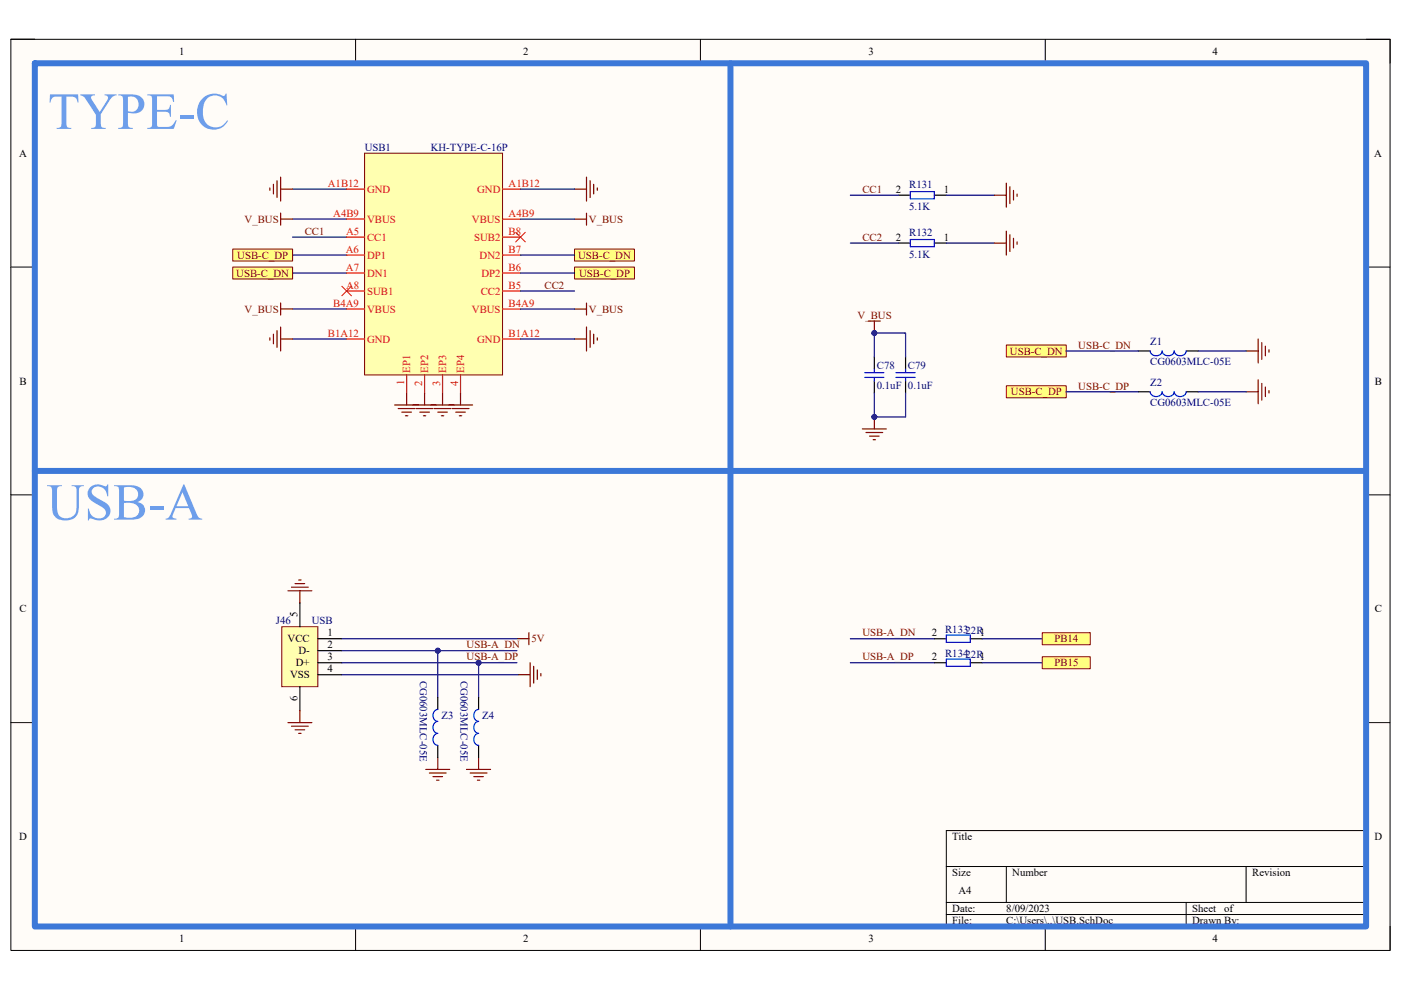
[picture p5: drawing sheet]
<svg xmlns="http://www.w3.org/2000/svg" width="297mm" height="210mm" viewBox="0 0 297 210" stroke-linecap="round" stroke-linejoin="round" font-family="sans-serif">
<path d="M2.3 8.3h292.4v193.3h-292.4z" fill="#fffcf8"/>
<path d="M2.3 8.3h292.4v193.3h-292.4z" fill="none" stroke="#000" stroke-width=".21"/>
<path d="M7.4 13.4h282.2v183.1h-282.2z" fill="#fffcf8"/>
<g fill="none" stroke="#000" stroke-width=".21">
<path d="M2.3 8.3h5.1M7.4 13.4h282.2v183.1h-282.2zM75.4 8.3v5.1M148.5 8.3v5.1M221.6 8.3v5.1M289.6 8.3h5.1v5.1M2.3 56.6h5.1M289.6 56.6h5.1M2.3 105h5.1M289.6 105h5.1M2.3 153.3h5.1M289.6 153.3h5.1"/>
<path d="M289.6 176.2h-89v20.3M75.4 196.5v5.1M148.5 196.5v5.1M200.6 183.8h89M200.6 191.4h89M200.6 194h89M213.4 183.8v7.6M221.6 196.5v5.1M251.5 191.4v5.1M264.2 183.8v7.6M294.7 196.5v5.1"/>
</g>
<path d="M62 40.1h11.5M62 46.5h11.5M62 50.3h11.5M62 54.1h11.5M62 57.9h11.5M62 65.5h11.5M62 71.9h11.5" fill="none" stroke="#000080" stroke-width=".25"/>
<g fill="none" stroke="#800000" stroke-width=".25">
<path d="M57.2 39.9v.5M58 39.1v2M58.7 38.3v3.6M59.5 37.6v5.1M124.4 37.6v5.1M125.1 38.3v3.6M125.9 39.1v2M126.6 39.9v.5M59.5 40.1h2.5M59.5 46.5h2.5M59.5 45.2v2.6M121.8 46.5h2.6"/>
<path d="M121.8 40.1h2.6M124.4 45.2v2.6M57.2 71.6v.6M58 70.9v2M58.7 70.1v3.6M59.5 71.9h2.5M59.5 69.4v5M59.5 65.5h2.5M59.5 64.3v2.5M121.8 65.6h2.6M121.8 71.9h2.6M124.4 64.3v2.5"/>
<path d="M124.4 69.4v5M125.1 70.1v3.6M125.9 70.9v2M126.6 71.6v.6"/>
</g>
<path d="M109.3 49.3l2.1 2M111.4 49.3l-2.1 2M72.5 60.7l2 2M74.5 60.7l-2 2" fill="none" stroke="#f00" stroke-width=".21"/>
<path d="M49.3 52.8h12.7v2.6h-12.7z" fill="#ffff80"/>
<path d="M49.3 52.8h12.7v2.6h-12.7z" fill="none" stroke="#800000" stroke-width=".21"/>
<path d="M49.3 56.6h12.7v2.6h-12.7z" fill="#ffff80"/>
<path d="M49.3 56.6h12.7v2.6h-12.7z" fill="none" stroke="#800000" stroke-width=".21"/>
<path d="M121.8 52.8h12.7v2.6h-12.7z" fill="#ffff80"/>
<path d="M121.8 52.8h12.7v2.6h-12.7z" fill="none" stroke="#800000" stroke-width=".21"/>
<path d="M121.8 56.6h12.7v2.6h-12.7z" fill="#ffff80"/>
<path d="M121.8 56.6h12.7v2.6h-12.7z" fill="none" stroke="#800000" stroke-width=".21"/>
<g fill="none" stroke="#800000" stroke-width=".25">
<path d="M213.4 38.8v5.1M214.1 39.6v3.6M210.8 41.4h2.6M210.8 51.6h2.6M213.4 49v5.1M214.1 49.8v3.5M214.9 40.4v2M214.9 50.5v2.1M215.6 41.1v.6M215.6 51.3v.5M83.7 85.9h16.5M84.4 86.7h3.6"/>
<path d="M85.2 87.4h2M86 88.2h.5M86.2 83.3v2.6M88.2 86.7h3.6M89 87.4h2M89.8 88.2h.5M90 83.4v2.5M92.1 86.7h3.5M92.8 87.4h2M93.6 88.2h.5M93.8 83.4v2.5M95.9 86.7h3.5"/>
<path d="M96.6 87.4h2.1M97.4 88.2h.5M97.6 83.4v2.5"/>
</g>
<path d="M190.5 41.4h2.5M190.5 51.6h2.5M198.1 41.4h2.5M198.1 51.6h2.5" fill="none" stroke="#000" stroke-width=".25"/>
<path d="M193 40.6h5.1v1.6h-5.1zM193 50.8h5.1v1.5h-5.1z" fill="none" stroke="#00f" stroke-width=".25"/>
<path d="M180.3 41.4h10.2M180.3 51.6h10.2M200.6 41.4h10.2M200.6 51.6h10.2" fill="none" stroke="#000080" stroke-width=".25"/>
<path d="M59.8 132.9h7.6v12.7h-7.6z" fill="#ffffb0"/>
<path d="M59.8 132.9h7.6v12.7h-7.6z" fill="none" stroke="#800000" stroke-width=".21"/>
<path d="M63.6 127.8v5.1M67.4 135.5h5.1M67.4 138h5.1M198.1 135.5h2.5M205.7 135.5h2.6M63.6 145.6v5.1M67.4 140.6h5.1M67.4 143.1h5.1M198.1 140.6h2.5M205.7 140.6h2.6" fill="none" stroke="#000" stroke-width=".25"/>
<g fill="none" stroke="#800000" stroke-width=".25">
<path d="M61 125.3h5.1M61.8 124.5h3.6M62.6 123.8h2M63.3 123h.5M63.6 125.3v2.5M109.6 135.5h2.5M112.1 134.2v2.5M61 153.3h5.1M61.8 154h3.6M62.6 154.8h2M63.3 155.6h.5M63.6 150.7v2.6"/>
<path d="M109.9 143.1h2.5M112.4 140.6v5M113.2 141.3v3.6M113.9 142.1v2M114.7 142.9v.5M90.3 163.2h5.1M91 164h3.6M91.8 164.7h2M92.6 165.5h.5M92.8 160.7v2.5M98.9 163.2h5.1M99.7 164h3.5"/>
<path d="M100.5 164.7h2M101.2 165.5h.5M101.5 160.7v2.5"/>
</g>
<path d="M200.6 134.7h5.1v1.5h-5.1zM200.6 139.8h5.1v1.5h-5.1z" fill="none" stroke="#00f" stroke-width=".25"/>
<path d="M72.5 135.5h37.1M92.8 138v9.9M72.5 143.1h37.4" fill="none" stroke="#000080" stroke-width=".25"/>
<circle cx="92.8" cy="138" r=".51" fill="#000080"/>
<circle cx="92.8" cy="138" r=".51" fill="none" stroke="#000080" stroke-width=".21"/>
<path d="M101.5 140.6v7.3" fill="none" stroke="#000080" stroke-width=".25"/>
<circle cx="101.5" cy="140.6" r=".51" fill="#000080"/>
<circle cx="101.5" cy="140.6" r=".51" fill="none" stroke="#000080" stroke-width=".21"/>
<path d="M92.8 147.9v2.6M92.8 158.1v2.6M101.5 147.9v2.6M101.5 158.1v2.6" fill="none" stroke="#000" stroke-width=".25"/>
<path d="M92.8 150.5a1.3 1.3 0 0 0-1 1.2 1.3 1.3 0 0 0 1 1.3 1.3 1.3 0 0 0-1 1.3 1.3 1.3 0 0 0 1 1.3 1.3 1.3 0 0 0-1 1.2 1.3 1.3 0 0 0 1 1.3M101.5 150.5a1.3 1.3 0 0 0-1 1.2 1.3 1.3 0 0 0 1 1.3 1.3 1.3 0 0 0-1 1.3 1.3 1.3 0 0 0 1 1.3 1.3 1.3 0 0 0-1 1.2 1.3 1.3 0 0 0 1 1.3" fill="none" stroke="#00f" stroke-width=".25"/>
<path d="M72.5 138h37.1" fill="none" stroke="#000080" stroke-width=".25"/>
<circle cx="92.8" cy="138" r=".51" fill="#000080"/>
<circle cx="92.8" cy="138" r=".51" fill="none" stroke="#000080" stroke-width=".21"/>
<path d="M72.5 140.6h37.1" fill="none" stroke="#000080" stroke-width=".25"/>
<circle cx="101.5" cy="140.6" r=".51" fill="#000080"/>
<circle cx="101.5" cy="140.6" r=".51" fill="none" stroke="#000080" stroke-width=".21"/>
<path d="M180.3 135.5h17.8M208.3 135.5h12.7M180.3 140.6h17.8M208.3 140.6h12.7" fill="none" stroke="#000080" stroke-width=".25"/>
<path d="M221 134.2h10.2v2.6h-10.2z" fill="#ffff80"/>
<path d="M221 134.2h10.2v2.6h-10.2z" fill="none" stroke="#800000" stroke-width=".21"/>
<path d="M221 139.3h10.2v2.5h-10.2z" fill="#ffff80"/>
<path d="M221 139.3h10.2v2.5h-10.2z" fill="none" stroke="#800000" stroke-width=".21"/>
<path d="M7.4 13.4h282.2v183.1h-282.2zM154.9 13.4v183.1M7.4 99.9h282.2" fill="none" stroke="#3c78d8" stroke-width="1.3"/>
<path d="M77.3 32.5h29.2v47h-29.2z" fill="#ffffb0"/>
<path d="M77.3 32.5h29.2v47h-29.2z" fill="none" stroke="#800000" stroke-width=".21"/>
<g fill="none" stroke="#f00" stroke-width=".25">
<path d="M73.5 40.1h3.8M73.5 46.5h3.8M73.5 50.3h3.8M73.5 54.1h3.8M73.5 57.9h3.8M106.5 40.1h3.9M106.5 46.5h3.9M106.5 50.3h3.9M106.5 54.1h3.9M106.5 57.9h3.9M73.5 61.7h3.8M73.5 65.5h3.8"/>
<path d="M73.5 71.9h3.8M86.2 79.5v3.8M90 79.5v3.9M93.8 79.5v3.9M97.6 79.5v3.9M106.5 61.7h3.9M106.5 71.9h3.9M106.5 65.6h3.9"/>
</g>
<path d="M110.4 57.9h11.4M110.4 54.1h11.4M110.4 40.1h11.4M110.4 46.5h11.4M110.4 71.9h11.4M110.4 61.7h11.4M110.4 65.6h11.4M185.4 83.4v5h6.6" fill="none" stroke="#000080" stroke-width=".25"/>
<path d="M185.4 75.7v2.6M192 75.7v2.6M185.4 80.8v2.6M192 80.8v2.6" fill="none" stroke="#000" stroke-width=".25"/>
<path d="M183.3 79h4.1M185.4 78.3v.7M189.9 79h4.1M192 78.3v.7M183.3 80.1h4.1M185.4 80.1v.7M189.9 80.1h4.1M192 80.1v.7" fill="none" stroke="#00f" stroke-width=".25"/>
<circle cx="185.4" cy="88.4" r=".51" fill="#000080"/>
<circle cx="185.4" cy="88.4" r=".51" fill="none" stroke="#000080" stroke-width=".21"/>
<path d="M191.7 70.6h-6.3v5.1" fill="none" stroke="#000080" stroke-width=".25"/>
<circle cx="185.4" cy="70.6" r=".51" fill="#000080"/>
<circle cx="185.4" cy="70.6" r=".51" fill="none" stroke="#000080" stroke-width=".21"/>
<path d="M191.7 70.6h.3v5.1M192 83.4v5" fill="none" stroke="#000080" stroke-width=".25"/>
<path d="M182.8 91h5.1M183.6 91.7h3.6M184.4 92.5h2M185.1 93.3h.5M185.4 88.4v2.6" fill="none" stroke="#800000" stroke-width=".25"/>
<circle cx="185.4" cy="88.4" r=".51" fill="#000080"/>
<circle cx="185.4" cy="88.4" r=".51" fill="none" stroke="#000080" stroke-width=".21"/>
<path d="M184.1 68.1h2.5M185.4 68.1v2.5" fill="none" stroke="#800000" stroke-width=".25"/>
<circle cx="185.4" cy="70.6" r=".51" fill="#000080"/>
<circle cx="185.4" cy="70.6" r=".51" fill="none" stroke="#000080" stroke-width=".21"/>
<path d="M264.2 74.4h2.6M266.8 71.9v5.1M267.5 72.7v3.5M268.3 73.4v2.1M269 74.2v.5M264.2 83.1h2.6M266.8 80.6v5M267.5 81.3v3.6M268.3 82.1v2M269 82.8v.6" fill="none" stroke="#800000" stroke-width=".25"/>
<path d="M241.3 74.4h2.6M251.5 74.4h2.5M241.3 83.1h2.6M251.5 83.1h2.5" fill="none" stroke="#000" stroke-width=".25"/>
<path d="M243.9 74.4a1.3 1.3 0 0 0 1.2 1.1 1.3 1.3 0 0 0 1.3-1.1 1.32 1.32 0 0 0 1.3 1.1 1.32 1.32 0 0 0 1.3-1.1 1.3 1.3 0 0 0 1.2 1.1 1.3 1.3 0 0 0 1.3-1.1M243.9 83.1a1.3 1.3 0 0 0 1.2 1 1.3 1.3 0 0 0 1.3-1 1.32 1.32 0 0 0 1.3 1 1.32 1.32 0 0 0 1.3-1 1.3 1.3 0 0 0 1.2 1 1.3 1.3 0 0 0 1.3-1" fill="none" stroke="#00f" stroke-width=".25"/>
<path d="M254 74.4h10.2M254 83.1h10.2" fill="none" stroke="#000080" stroke-width=".25"/>
<path d="M213.4 73.2h12.7v2.5h-12.7z" fill="#ffff80"/>
<path d="M213.4 73.2h12.7v2.5h-12.7z" fill="none" stroke="#800000" stroke-width=".21"/>
<path d="M213.4 81.8h12.7v2.6h-12.7z" fill="#ffff80"/>
<path d="M213.4 81.8h12.7v2.6h-12.7z" fill="none" stroke="#800000" stroke-width=".21"/>
<path d="M226.1 74.4h15.2M226.1 83.1h15.2" fill="none" stroke="#000080" stroke-width=".25"/>
<g font-size="11" fill="#6d9eeb">
<text x="10.2" y="27.3">TYPE-C</text>
<text x="9.9" y="110.2">USB-A</text>
</g>
<g font-size="2.3">
<text x="38" y="11.7">1</text>
<text x="110.9" y="11.7">2</text>
<text x="184.1" y="11.7">3</text>
<text x="257.1" y="11.7">4</text>
<text x="4" y="33.3">A</text>
<text x="291.4" y="33.3">A</text>
<text x="189.9" y="40.9">2</text>
<text x="200.1" y="40.9">1</text>
<text x="189.9" y="51.1">2</text>
<text x="200.1" y="51.1">1</text>
<text x="4.1" y="81.6">B</text>
<text x="291.5" y="81.6">B</text>
<text x="4.1" y="129.9">C</text>
<text x="63.1" y="130.9" transform="rotate(-90 63.1 130.9)">5</text>
<text x="291.5" y="129.9">C</text>
<text x="61" y="136.2">VCC</text>
<text x="69.4" y="135">1</text>
<text x="69.4" y="137.5">2</text>
<text x="197.6" y="135">2</text>
<text x="207.8" y="135">1</text>
<text x="61.5" y="143.9">VSS</text>
<text x="62.7" y="141.4">D+</text>
<text x="63.3" y="138.8">D-</text>
<text x="69.4" y="142.6">4</text>
<text x="69.4" y="140.1">3</text>
<text x="197.6" y="140.1">2</text>
<text x="207.8" y="140.1">1</text>
<text x="63.1" y="148.7" transform="rotate(-90 63.1 148.7)">6</text>
<text x="4.1" y="178.2">D</text>
<text x="201.9" y="178.2">Title</text>
<text x="291.4" y="178.2">D</text>
<text x="201.9" y="185.8">Size</text>
<text x="214.6" y="185.8">Number</text>
<text x="265.5" y="185.8">Revision</text>
<text x="203.2" y="189.7">A4</text>
<text x="201.9" y="193.5">Date:</text>
<text x="201.9" y="196">File:</text>
<text x="213.4" y="193.5">8/09/2023</text>
<text x="213.4" y="196">C:\Users\..\USB.SchDoc</text>
<text x="252.8" y="196">Drawn By:</text>
<text x="252.8" y="193.5">Sheet</text>
<text x="259.6" y="193.5">of</text>
<text x="38" y="199.8">1</text>
<text x="110.9" y="199.8">2</text>
<text x="184.1" y="199.8">3</text>
<text x="257.1" y="199.8">4</text>
</g>
<g font-size="2.3" fill="#000080">
<text x="77.3" y="32">USB1</text>
<text x="91.3" y="32">KH-TYPE-C-16P</text>
<text x="192.8" y="39.9">R131</text>
<text x="192.8" y="44.5">5.1K</text>
<text x="192.8" y="50.1">R132</text>
<text x="192.8" y="54.6">5.1K</text>
<text x="243.9" y="73.2">Z1</text>
<text x="243.9" y="77.5">CG0603MLC-05E</text>
<text x="185.9" y="78.3">C78</text>
<text x="185.9" y="82.6">0.1uF</text>
<text x="192.5" y="78.3">C79</text>
<text x="192.5" y="82.6">0.1uF</text>
<text x="243.9" y="81.9">Z2</text>
<text x="243.9" y="86.2">CG0603MLC-05E</text>
<text x="58.5" y="132.4">J46</text>
<text x="66.1" y="132.4">USB</text>
<text x="200.4" y="134.2">R13322R</text>
<text x="200.4" y="139.3">R13422R</text>
<text x="89" y="144.4" transform="rotate(90 89 144.4)">CG0603MLC-05E</text>
<text x="97.6" y="144.4" transform="rotate(90 97.6 144.4)">CG0603MLC-05E</text>
<text x="93.6" y="152.5">Z3</text>
<text x="102.2" y="152.5">Z4</text>
</g>
<g font-size="2.3" fill="#f00">
<text x="69.5" y="39.6">A1B12</text>
<text x="77.8" y="40.9">GND</text>
<text x="101.2" y="40.9">GND</text>
<text x="107.8" y="39.6">A1B12</text>
<text x="70.7" y="46">A4B9</text>
<text x="77.8" y="47.3">VBUS</text>
<text x="100.1" y="47.3">VBUS</text>
<text x="107.8" y="46">A4B9</text>
<text x="73.3" y="53.6">A6</text>
<text x="73.4" y="49.8">A5</text>
<text x="77.8" y="51.1">CC1</text>
<text x="100.5" y="51.1">SUB2</text>
<text x="107.8" y="49.8">B8</text>
<text x="107.8" y="53.6">B7</text>
<text x="73.3" y="57.4">A7</text>
<text x="77.8" y="54.9">DP1</text>
<text x="77.8" y="58.7">DN1</text>
<text x="101.7" y="54.9">DN2</text>
<text x="102.1" y="58.7">DP2</text>
<text x="107.8" y="57.4">B6</text>
<text x="70.7" y="65.1">B4A9</text>
<text x="73.4" y="61.3">A8</text>
<text x="77.8" y="62.5">SUB1</text>
<text x="101.9" y="62.5">CC2</text>
<text x="107.8" y="61.3">B5</text>
<text x="107.8" y="65.1">B4A9</text>
<text x="69.5" y="71.4">B1A12</text>
<text x="77.8" y="66.3">VBUS</text>
<text x="100.1" y="66.3">VBUS</text>
<text x="107.8" y="71.4">B1A12</text>
<text x="77.8" y="72.7">GND</text>
<text x="101.2" y="72.7">GND</text>
<text x="85.7" y="81.7" transform="rotate(-90 85.7 81.7)">1</text>
<text x="87" y="79" transform="rotate(-90 87 79)">EP1</text>
<text x="89.5" y="81.9" transform="rotate(-90 89.5 81.9)">2</text>
<text x="90.8" y="79" transform="rotate(-90 90.8 79)">EP2</text>
<text x="93.3" y="81.8" transform="rotate(-90 93.3 81.8)">3</text>
<text x="94.6" y="79" transform="rotate(-90 94.6 79)">EP3</text>
<text x="97.2" y="81.9" transform="rotate(-90 97.2 81.9)">4</text>
<text x="98.4" y="79" transform="rotate(-90 98.4 79)">EP4</text>
</g>
<g font-size="2.3" fill="#800000">
<text x="182.8" y="40.9">CC1</text>
<text x="51.9" y="47.3">V_BUS</text>
<text x="124.9" y="47.3">V_BUS</text>
<text x="64.6" y="49.8">CC1</text>
<text x="182.8" y="51.1">CC2</text>
<text x="50.1" y="58.7">USB-C_DN</text>
<text x="50.3" y="54.9">USB-C_DP</text>
<text x="122.6" y="54.9">USB-C_DN</text>
<text x="122.8" y="58.7">USB-C_DP</text>
<text x="115.5" y="61.3">CC2</text>
<text x="51.9" y="66.3">V_BUS</text>
<text x="124.9" y="66.3">V_BUS</text>
<text x="181.8" y="67.6">V_BUS</text>
<text x="214.1" y="75.2">USB-C_DN</text>
<text x="228.6" y="74">USB-C_DN</text>
<text x="214.3" y="83.9">USB-C_DP</text>
<text x="228.6" y="82.6">USB-C_DP</text>
<text x="98.9" y="137.5">USB-A_DN</text>
<text x="112.7" y="136.2">5V</text>
<text x="182.8" y="135">USB-A_DN</text>
<text x="223.6" y="136.2">PB14</text>
<text x="98.9" y="140.1">USB-A_DP</text>
<text x="182.8" y="140.1">USB-A_DP</text>
<text x="223.6" y="141.4">PB15</text>
</g>
</svg>
